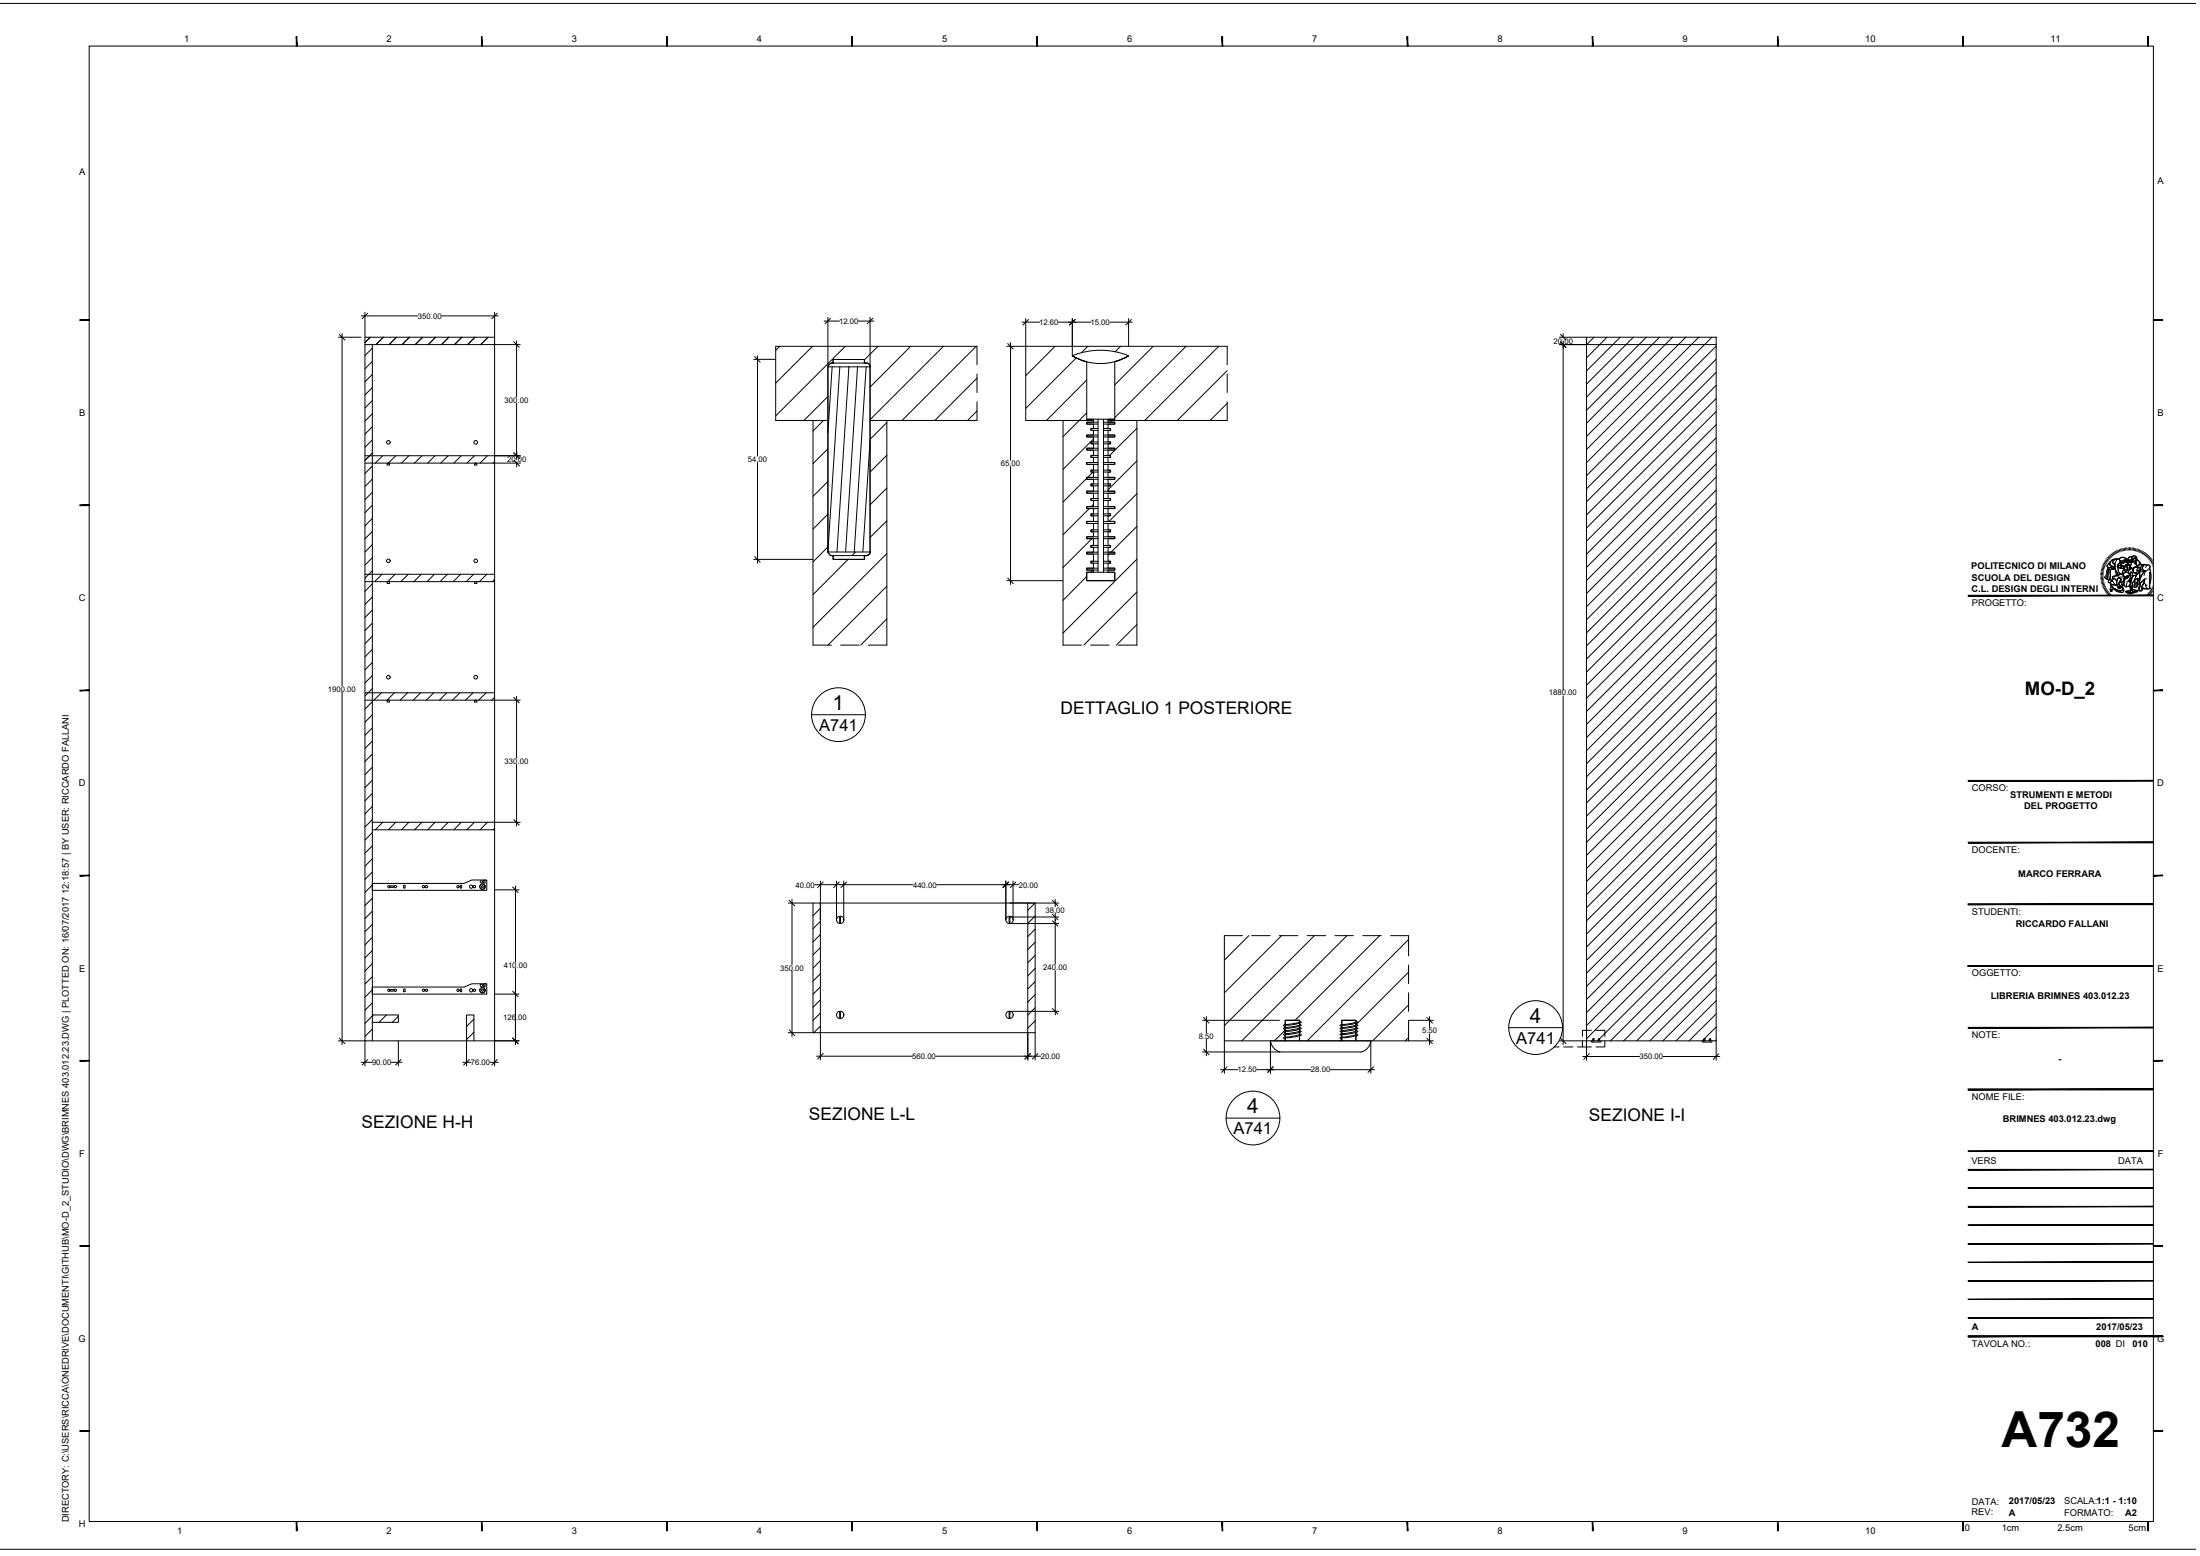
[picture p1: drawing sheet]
<svg xmlns="http://www.w3.org/2000/svg" width="594mm" height="420mm" viewBox="0 0 594 420" stroke-linecap="round" stroke-linejoin="round" font-family="sans-serif">
<!-- layer: trame -->
<g fill="none" stroke="#000" stroke-width=".27">
<path d="M100 91.1l-1.4 1.4M100.5 94l-1.9 2M100.5 97.6l-1.9 2M103.5 91.1l-2 1.9M107.1 91.1l-2 1.9M110.6 91.1l-2 1.9M114.1 91.1l-2 1.9M117.6 91.1l-1.9 1.9M121.2 91.1l-2 1.9M124.7 91.1l-2 1.9M128.3 91.1l-2 1.9M131.8 91.1l-2 1.9"/>
<path d="M133.6 92.8l-.3 .2M210.6 93.5l-1.1 1.1M219.4 93.5l-9.9 10M228.3 93.5l-18.8 18.8M237.1 93.5l-3.7 3.7M245.9 93.5l-11 11M254.8 93.5l-19.9 19.8M263.6 93.5l-20 20M284.9 93.5l-7.9 7.9M290.6 96.6l-13.6 13.7M293.8 93.5l-1.7 1.7M302.6 93.5l-1.5 1.5"/>
<path d="M311.4 93.5l-10.4 10.4M320.3 93.5l-19.3 19.3M329.1 93.5l-20 20M430.4 91.1l-2 2M434 91.1l-5.6 5.5M437.5 91.1l-9.1 9.1M441.1 91.1l-12.7 12.6M444.6 91.1l-16.2 16.1M448.1 91.1l-19.7 19.7M451.7 91.1l-23.3 23.2M455.2 91.1l-26.8 26.8M458.7 91.1l-30.3 30.3"/>
<path d="M462.3 91.1l-33.9 33.8M463.4 93.5l-35 34.9M463.4 97l-35 35M100.5 101.1l-1.9 2M100.5 104.6l-1.9 2M100.5 108.2l-1.9 2M100.5 111.7l-1.9 2M100.5 115.2l-1.9 2M100.5 118.8l-1.9 2M222.4 113.5l-2.9 2.9M223.6 107.1l-6.5 6.4M239.5 114.1l-4.6 4.5"/>
<path d="M263.8 102.1l-11.4 11.4M263.8 111l-2.5 2.5M293.5 102.6l-10.9 10.9M293.5 111.5l-6.4 6.4M295.3 118.5l-8.2 8.2M299.3 114.5l-.1 .1M300.6 113.2l-.8 .8M307 115.7l-7.4 7.3M331.4 100.1l-13.5 13.4M331.4 108.9l-4.6 4.6M463.4 100.5l-35 35M463.4 104.1l-35 35"/>
<path d="M463.4 107.6l-35 35M463.4 111.1l-35 35M463.4 114.7l-35 34.9M463.4 118.2l-35 35M100.5 122.3l-1.9 2 1.2-1.2M100.5 125.9l-1.9 1.9M100.5 129.4l-1.9 2M100.5 132.9l-1.9 2M100.5 136.4l-1.9 2M100.5 140l-1.9 2M103.3 123.1l-2 2M106.9 123.1l-2 2"/>
<path d="M110.4 123.1l-2 2M114 123.1l-2.1 2M117.5 123.1l-2 2M121 123.1l-2 2M124.5 123.1l-1.9 2M128.1 123.1l-2 2M131.6 123.1l-2 2M133.6 124.7l-.5 .4M223.6 121.2l-4.1 4M223.6 130l-4.1 4M223.6 138.9l-4.1 4M239.5 131.8l-4.6 4.5"/>
<path d="M239.5 122.9l-4.6 4.6M293.5 129.2l-6.4 6.4M294.1 137.3l-7 7.1M295.1 127.5l-1.4 1.4M295.3 136.2l-.7 .6M307 124.5l-7.8 7.7M307 133.3l-7.5 7.5M463.4 121.8l-35 35M463.4 125.3l-35 35M463.4 128.8l-35 35M463.4 132.3l-35 35M463.4 135.9l-35 35"/>
<path d="M463.4 139.4l-35 35M100.5 143.5l-1.9 2M100.5 147.1l-1.9 2M100.5 150.6l-1.9 2M100.5 154.1l-1.9 2M100.5 157.6l-1.9 2.1M103.2 155.1l-2 2M106.7 155.1l-2 2M110.2 155.1l-2 2M113.7 155.1l-1.9 2M117.3 155.1l-2 2M120.8 155.1l-2 2"/>
<path d="M124.4 155.1l-2 2M127.9 155.1l-2 2M131.4 155.1l-1.9 2M133.6 156.5l-.6 .6M223.6 147.7l-4.1 4M229 151l-9.5 9.6M231 149.1l-1 .9M239.5 140.6l-4.6 4.5M239.5 149.5l-20 19.9M239.5 158.3l-15.9 15.9M293.5 155.7l-6.4 6.4M294.9 145.5l-7.8 7.7"/>
<path d="M295.2 153.9l-.6 .6M299.5 149.6l-.3 .3M307 142.2l-7 6.9M307 151l-19.9 19.9M307 159.9l-14.3 14.3M463.4 143l-35 35M463.4 146.5l-35 35M463.4 150l-35 35M463.4 153.5l-35 35.1M463.4 157.1l-35 35M100.5 161.2l-1.9 2M100.5 164.7l-1.9 2.1"/>
<path d="M100.5 168.3l-1.9 2M100.5 171.8l-1.9 2M100.5 175.3l-1.9 2M100.5 178.9l-1.9 2M239.5 167.1l-7.1 7.1M307 168.7l-5.5 5.5M463.4 160.6l-35 35M463.4 164.2l-35 35M463.4 167.7l-35 35M463.4 171.2l-35 35M463.4 174.8l-35 35M463.4 178.3l-35 35"/>
<path d="M100.5 182.4l-1.9 2M100.5 185.9l-1.9 2.1M100.5 189.5l-1.9 2M100.5 193l-1.9 2M100.5 196.6l-1.9 1.9M103 187.1l-2 2M106.5 187.1l-2 2M110.1 187.1l-2.1 2M113.6 187.1l-2 2M117.1 187.1l-2 2M120.6 187.1l-1.9 2M124.2 187.1l-2 2"/>
<path d="M127.7 187.1l-2 2M131.3 187.1l-2.1 2M133.6 188.3l-.8 .8M463.4 181.9l-35 34.9M463.4 185.4l-35 35M463.4 188.9l-35 35M463.4 192.4l-35 35.1M463.4 196l-35 35M463.4 199.5l-35 35M100.5 200.1l-1.9 2M100.5 203.6l-1.9 2M100.5 207.2l-1.9 2"/>
<path d="M100.5 210.7l-1.9 2M100.5 214.2l-1.9 2M100.5 217.8l-1.9 2M463.4 203.1l-35 34.9M463.4 206.6l-35 35M463.4 210.1l-35 35M463.4 213.7l-35 35M463.4 217.2l-35 35M100.5 221.3l-1.9 2M100.5 224.8l-1.9 2M100.5 228.4l-1.9 2M100.5 231.9l-1.9 2"/>
<path d="M100.5 235.5l-1.9 1.9M100.5 239l-1.9 2M103.3 222l-2 2.1M106.8 222l-1.9 2.1M110.4 222l-2 2.1M113.9 222l-2 2.1M117.5 222l-2 2.1M121 222l-2 2.1M124.5 222l-1.9 2.1M128.1 222l-2 2.1M131.6 222l-2 2.1M133.6 223.6l-.5 .5"/>
<path d="M463.4 220.7l-35 35M463.4 224.3l-35 35M463.4 227.8l-35 35M463.4 231.4l-35 35M463.4 234.9l-35 35M463.4 238.4l-35 35M100.5 242.5l-1.9 2M100.5 246l-1.9 2M100.5 249.6l-1.9 2M100.5 253.1l-1.9 2M100.5 256.7l-1.9 2M221.5 245.3l-2 2"/>
<path d="M221.5 248.8l-2 2M221.5 252.3l-2 2M221.5 255.9l-2 2M221.5 259.4l-2 2M279.5 243.8l-2 2M279.5 247.4l-2 1.9M279.5 250.9l-2 2M279.5 254.4l-2 2M279.5 258l-2 2M337.2 252.6l-6.6 6.6M346.1 252.6l-15.5 15.5M354.9 252.6l-24.3 24.3"/>
<path d="M363.7 252.6l-28.4 28.5M372.6 252.6l-22.9 22.9M380.4 253.7l-27.4 27.4M463.4 245.5l-35 35M463.4 249l-31.5 31.5M463.4 241.9l-35 35M463.4 252.6l-28.5 28.5M463.4 256.1l-25 25M463.4 259.6l-21.4 21.5M100.5 277.9l-1.9 2M100.5 260.2l-1.9 2M100.5 263.7l-1.9 2"/>
<path d="M100.5 267.3l-1.9 2M100.5 270.8l-1.9 2M100.8 274.1l-2.2 2.3M104.4 274.1l-2 2M107.6 274.4l-1.7 1.7M128 275.2l-2 2M128 278.7l-2 2M221.5 262.9l-2 2M221.5 266.5l-2 2M221.5 270l-2 2M221.5 273.6l-2 1.9M221.5 277.1l-1.7 1.7"/>
<path d="M279.5 261.5l-2 2M279.5 265l-2 2M279.5 268.6l-2 2M279.5 272.1l-2 2M279.5 275.6l-2 2.1M346.6 278.6l-2.5 2.5M347 278.2l-.1 .1M380.4 262.5l-14.1 14.1M380.4 271.4l-9.7 9.7M463.4 263.1l-17.9 18M463.4 266.7l-14.4 14.4M463.4 270.2l-10.8 10.9"/>
<path d="M463.4 273.8l-7.3 7.3M463.4 277.3l-3.2 3.2M362.3 280.6l-.5 .5M380.4 280.2l-.9 .9M431.6 280.8l-.2 .3M460 280.7l-.3 .4M463.4 280.8l-.2 .3"/>
</g>
<!-- layer: linee sezioni -->
<g fill="none" stroke="#000" stroke-width=".27">
<path d="M98.6 91.1h35v190h-35zM98.6 93h35M100.5 93v188.1M224.5 98h.5v-.9h8.4v.9h.5M224.5 98.1l-.6 .3-.3 .6v50.1M233.8 98a1.08 1.08 0 0 1 1.2 1M234.9 99.1v50M263.8 93.5h-54.3v20h10M289.6 96.1a20.2 20.2 0 0 1 15.2 0l-1.6 .8-2.2 .8v15.5h-1.8v.8h1.8v.5h-1.8v1.2h.7v.5h-.7v1.3h1.8v.5h-1.8v1.3h.7v.5h-.7v1.2h1.8v.5h-1.8v1.5h.7v.5h-.7v1.4h1.8v.5h-1.8v1.6h.7v.5h-.7v1.4h1.8v.5h-1.8v1.3h.7v.5h-.7v1.4h1.8v.6h-1.8v1.4h.7v.5h-.7v1.7h1.8v.5h-1.8v1.5h.7v.5h-.7v1.5h1.8v.6h-1.8v1.7h.7v.5h-.7v1.3h1.8v.6h-1.8v1.8h.7v.5h-.7v1.3h1.8v.5h-1.8v2h.7v.5h-.7v1.3h1.8v.5h-1.8v.6h1.8v2.3h-7.5v-2.3h1.8v-.6h-1.8v-.5h1.8v-1.3h-.7v-.5h.7v-2h-1.8v-.5h1.8v-1.3h-.7v-.5h.7v-1.8h-1.8v-.6h1.8v-1.3h-.7v-.5h.7v-1.7h-1.8v-.6h1.8v-1.5h-.7v-.5h.7v-1.5h-1.8v-.5h1.8v-1.7h-.7v-.5h.7v-1.4h-1.8v-.6h1.8v-1.4h-.7v-.5h.7v-1.3h-1.8v-.5h1.8v-1.4h-.7v-.5h.7v-1.6h-1.8v-.5h1.8v-1.4h-.7v-.5h.7v-1.5h-1.8v-.5h1.8v-1.2h-.7v-.5h.7v-1.3h-1.8v-.5h1.8v-1.3h-.7v-.5h.7v-1.2h-1.8v-.5h1.8v-.8h-1.8v-15.5l-2.3-.8zM331.4 93.5h-54.4v20h10.1M428.4 91.1h35v190h-35zM428.4 93h35"/>
<path d="M223.6 113.5h-4.1v60.7M234.9 113.5h28.9M239.5 113.5v60.7M295.3 113.5h-8.2v60.7M299.2 113.5h32.2M307 113.5v60.7M98.6 123.1h35M98.6 125.1h35M98.6 155.1h35M98.6 157.1h35M223.6 149l.1 .4a1.2 1.2 0 0 0 1.3 .6v1h8.4v-1v1M233.4 150h.4"/>
<path d="M235 149a1.08 1.08 0 0 1-1.2 1M98.6 187.1h35M98.6 189.1h35M100.5 222h33.1M100.5 224.1h33.1M221.5 243.8h-2v35h2v-35h56v35h-56M277.5 243.8h2v35h-2M330.6 252.6v28.5h49.8M100.5 274.1h7.1v2h-7.1M347 278.8v.3M347.1 279.1l-.5 .2 .5 .3-.1 .5M350.9 277.1l.5-.2-.5-.3v-.3l.5-.2-.5-.3v-.3h-3.9l.1 1.1-.5 .3 .5 .3-.1 .3-.4 .2 .5 .3-.1 .3-.4 .2 .5 .3"/>
<path d="M350.9 277.1v.3l.5 .3-.5 .2v.4M350.9 278.2l.5 .3-.5 .3v.4M350.9 279.2l.5 .3-.5 .2v1.4h11.4v-.5M361.9 276.9l.4-.3v-1.1h3.8v.3l.6 .3-.5 .2-.1 .3 .6 .3-.5 .2M361.9 276.9l.5 .3M361.9 277.7l.5 .3M361.9 278.5l.5 .3M361.9 279.4l.5 .2M362.3 277.2v.3l-.4 .2M362.3 278v.3l-.4 .2M362.3 278.8v.3M362.3 279.7v.4"/>
<path d="M362.3 279.1l-.4 .2M366.1 277.1l.1 .3 .5 .3-.5 .2-.1 .4M366.2 278.2l.5 .3-.5 .3-.1 .4M366.2 279.2l.5 .3-.5 .2-.1 1.4h4.1M126 281.1v-7h2v7M347.1 280l-.5 .3 .5 .3-.1 .5h-3.9M361.9 280.3l.5 .3M362.3 280l-.4 .3"/>
</g>
<!-- layer: dettagli -->
<g fill="none" stroke="#000" stroke-width=".27">
<path d="M223.6 99.1h11.3v50h-11.3zM224.5 98h8.9v-.9h-8.4v.9M224.5 98.1l-.6 .3-.3 .6M224.7 99.1l-1.1 17.9M226.8 99.1l-3.2 50M229.2 99.1l-3.2 50M231.6 99.1l-3.3 50M233.4 98h.4M233.8 98a1.08 1.08 0 0 1 1.2 1M233.9 99.1l-3.2 50M289.6 96.1a14.8 14.8 0 0 0 15.2 0M234.9 119l-1.9 30.1"/>
<path d="M293.5 113.2h7.5M296.5 114h-3v.5h3M296.5 117.5h-3v.5h3M296.5 115.7h-1.9v.5h1.9M296.5 119.3h-1.9v.5h1.9M296.5 113.2v41.3M298 114h3v.5h-3M298 117.5h3v.5h-3M298 115.7h1.9v.5h-1.9M298 119.3h1.9v.5h-1.9M298 113.2v41.3M104.6 125.3l.3-.3 .3 .3"/>
<path d="M104.6 125.3v.3h.6v-.3M128.1 125.3l.4-.3 .3 .3M128.1 125.3v.3h.6v-.3M296.5 121h-3v.5h3M296.5 124.9h-3v.5h3M296.5 128.9h-3v.5h3M296.5 132.6h-3v.6h3M296.5 136.8h-3v.5h3M296.5 123h-1.9v.5h1.9M296.5 127h-1.9v.5h1.9M296.5 130.7h-1.9v.5h1.9M296.5 134.6h-1.9v.5h1.9"/>
<path d="M296.5 138.8h-1.9v.5h1.9M298 121h3v.5h-3M298 124.9h3v.5h-3M298 128.9h3v.5h-3M298 132.6h3v.6h-3M298 136.8h3v.5h-3M298 123h1.9v.5h-1.9M298 127h1.9v.5h-1.9M298 130.7h1.9v.5h-1.9M298 134.6h1.9v.5h-1.9M298 138.8h1.9v.5h-1.9M104.6 157.2l.4-.1 .2 .5h-.6z"/>
<path d="M128.8 157.3l-.2-.2h-.3l-.2 .5h.6v-.2M223.6 149l.3 .6 .6 .4h8.9v1h-8.4v-1M233.4 150h.4M235 149a1.08 1.08 0 0 1-1.2 1M293.5 154.5h7.5v2.3h-7.5zM296.5 140.8h-3v.6h3M296.5 144.9h-3v.6h3M296.5 143.1h-1.9v.5h1.9M296.5 149.1h-3v.5h3M296.5 147.3h-1.9v.5h1.9M296.5 153.4h-3v.5h3M296.5 151.6h-1.9v.5h1.9"/>
<path d="M298 140.8h3v.6h-3M298 144.9h3v.6h-3M298 143.1h1.9v.5h-1.9M298 149.1h3v.5h-3M298 147.3h1.9v.5h-1.9M298 153.4h3v.5h-3M298 151.6h1.9v.5h-1.9M104.6 189.2l.4-.1 .2 .5h-.6zM128.8 189.3l-.2-.2h-.3l-.2 .5h.6v-.2M105.5 239.2h.6M105.5 239.2v.4h.6M106.2 239.2v.4"/>
<path d="M109 239.1v.6M109 239.1h.4M109 239.7h.4M109.4 239.1v.6M124.3 239.1h.4l-.1 .7-.3-.1zM130.6 237.8h.4M130.6 238.4h.4M130.6 237.8v.6M131 237.8v.6M131.2 240.4l.2-.1v-2.5l-.2-.2h-3.8l-2.1 .9h-24.8v1.9h30.8M226.7 247.7h.2zM226.8 247.8l.2 .1-.1 1.2-.2-.1z"/>
<path d="M272.5 247.8l.2 .1-.1 1.2zM272.6 247.6l.1 .1h-.2zM106.1 267.2h-.6v.2v.2h.6M106.2 267.2v.4M109 267.2v.6M109 267.1h.4M109 267.7h.4M109.4 267.2v.6M124.3 267.1h.4l-.1 .7h-.3zM130.6 265.8h.4v.6h-.4M130.6 265.8v.6M131.2 265.6l.2 .2v2.5l-.2 .1"/>
<path d="M131.2 265.6h-3.8l-2.1 .9h-24.8v1.9h30.8M226.7 273.4h.2zM226.7 273.6l.2 1.1v-1.1M226.8 273.5h.2M272.5 273.6l.1 1.1 .1-1.1M272.5 273.5h.2M272.6 273.3l.1 .1h-.2zM347 275.5h3.9v5.6h-3.9zM350.9 276l-1.9 .5-1.9 .1M350.9 276.8l-1.9 .5-1.9 .1M350.9 277.6l-1.9 .5-1.9 .2M350.9 278.5l-1.9 .4-1.9 .2"/>
<path d="M350.9 279.4l-1.9 .5-1.9 .1M350.9 276.3l-1.9 .4-1.9 .2M350.9 277.1l-1.9 .4-1.9 .2M350.9 277.9l-1.9 .5-1.9 .1M350.9 278.8l-1.9 .4-1.9 .2M350.9 279.6l-1.9 .5-1.9 .1M362.3 275.5h3.8v5.6h-3.8zM366.2 276l-1.9 .5-2 .1M366.2 276.8l-1.9 .5-2 .1M366.2 277.6l-1.9 .5-2 .2M366.2 278.5l-1.9 .4-2 .2M366.2 279.4l-1.9 .5-2 .1"/>
<path d="M366.2 276.3l-1.9 .4-1.9 .2M366.2 277.1l-1.9 .4-1.9 .2M366.2 277.9l-1.9 .5-1.9 .1M366.2 278.8l-1.9 .4-1.9 .2M366.2 279.6l-1.9 .5-1.9 .1M343.1 281.1l.6 1.6 .9 .9 1 .5M370.2 281.1l-.3 1.1-.7 1-1.6 .9h-22M429.7 281.1l.2 .3M430.1 280.5h.3v.6h-.3zM431.6 280.5h.4v.6h-.4zM432.4 281.1l-.3 .3h-2.2M459.7 281.1l.2 .3"/>
<path d="M460 280.5h.4v.6h-.4zM461.6 280.5h.3v.6h-.3zM462.4 281.1l-.3 .3h-2.2"/>
<circle cx="104.9" cy="119.4" r=".49"/>
<circle cx="128.5" cy="119.4" r=".49"/>
<circle cx="104.9" cy="151.4" r=".49"/>
<circle cx="128.5" cy="151.4" r=".49"/>
<circle cx="104.9" cy="182.9" r=".49"/>
<circle cx="128.5" cy="182.9" r=".49"/>
<circle cx="105" cy="239.4" r=".32"/>
<circle cx="106.7" cy="239.4" r=".32"/>
<circle cx="114.4" cy="239.4" r=".32"/>
<circle cx="115.2" cy="239.4" r=".32"/>
<circle cx="123.7" cy="239.4" r=".32"/>
<circle cx="127.2" cy="239.4" r=".44"/>
<circle cx="128.1" cy="239.4" r=".32"/>
<circle cx="130" cy="238.1" r=".32"/>
<circle cx="130.3" cy="239.4" r=".74"/>
<circle cx="130.3" cy="239.4" r=".7"/>
<circle cx="130.3" cy="239.4" r=".28"/>
<circle cx="226.9" cy="248.4" r=".99"/>
<circle cx="272.6" cy="248.4" r=".99"/>
<circle cx="105" cy="267.4" r=".32"/>
<circle cx="106.7" cy="267.4" r=".32"/>
<circle cx="114.4" cy="267.4" r=".32"/>
<circle cx="115.2" cy="267.4" r=".32"/>
<circle cx="123.7" cy="267.4" r=".32"/>
<circle cx="127.2" cy="267.4" r=".44"/>
<circle cx="128.1" cy="267.4" r=".32"/>
<circle cx="130" cy="266.1" r=".32"/>
<circle cx="130.3" cy="267.4" r=".74"/>
<circle cx="130.3" cy="267.4" r=".7"/>
<circle cx="130.3" cy="267.4" r=".28"/>
<circle cx="226.9" cy="274" r=".99"/>
<circle cx="272.6" cy="274" r=".99"/>
</g>
<!-- layer: A-ANNO-SYMB -->
<g fill="none" stroke="#000" stroke-width=".27">
<path d="M219.2 193h14.4M407.4 277.5h14.5M429.7 278.2h-2.4v1.7M431 278.2h2.4v1.7M419.7 282.7h1.3M422.2 282.7h2.5M426 282.7h1.3M427.3 281.1v1.6h2.4M433.4 281.1v1.6h-2.4M331 301.9h14.6"/>
<circle cx="226.4" cy="193" r="7.3"/>
<circle cx="414.7" cy="277.5" r="7.3"/>
<circle cx="338.3" cy="301.9" r="7.3"/>
</g>
<!-- layer: quote -->
<g fill="none" stroke="#000" stroke-width=".27">
<path d="M91.4 91.1h6.1M92.4 90v95.2M97.5 85.3h15.4M98.6 84.3v6.7M119.3 85.3h15.2M133.6 84.3v6.7M133.6 93h6.9M139.5 92v15.2M203.5 97h5.9M204.6 96.1v27.1M222.5 86.7h4.2M223.6 85.7v13.3"/>
<path d="M231.8 86.7h4.2M234.9 85.7v13.3M263.8 93.5v5M271.9 93.5h5M272.9 92.5v31.8M276 87h4.7M277 86v7.5M285.8 87h8.8M289.6 86v9.9M299.7 87h6.1M304.8 86v7.5M331.4 93.5v5"/>
<path d="M421.1 91.1h7.2M421.1 93h7.2M422.1 90.1v1.1M422.1 92.1v94.1M139.5 108.9v15.1M263.8 101v5M263.8 108.5v5M331.4 101v5M331.4 108.5v5M133.6 123.1h6.9M133.6 125.1h6.9M139.5 122v1.2"/>
<path d="M139.5 124.9v1.2M204.6 124.9v27.2M272.9 126v31.8M203.5 151h16M271.9 156.8h15.1M219.5 174.2h5M227 174.2h5M234.5 174.2h5M287.1 174.2h4.9M294.5 174.2h5M302 174.2h5M92.4 186.9v95.2"/>
<path d="M133.6 189.1h6.9M139.5 188v16.7M422.1 187.9v94.2M139.5 206.4v16.7M133.6 222h6.9M139.2 239.3v20.5M220 238.9h6.9M221.5 237.9v10.4M225.9 237.9v10.4M226.8 238.9h19.7M227.8 237.9v10.4M252.9 238.9h19.7"/>
<path d="M270.6 238.9h4.5M271.6 237.9v10.4M273.6 237.9v10.4M133.6 240.3h6.6M212.9 243.8h6.6M213.9 242.9v17.6M272.7 243.8h13.2M272.7 249.4h13.2M272.7 247.6h13.2M284.9 242.9v2M284.9 246.6v13.8M330.6 252.6h4.9"/>
<path d="M338 252.6h5M345.5 252.6h5M353 252.6h5M360.5 252.6h5M368 252.6h5M375.5 252.6h4.9v5.5M133.6 268.4h6.6M139.2 261.5v20.6M212.9 278.8h6.6M213.9 262.2v17.7M221.5 278.9v7.3M272.7 273.1h13.2"/>
<path d="M277.5 278.9v7.3M279.5 278.9v7.3M284.9 262.1v12M324.7 275.5h20.8M325.8 274.5v4.4M380.4 260.6v5M380.4 268.1v5M380.4 275.6v5.5M380.4 275.5h6.7M386 274.5v2.9M386 279.1v3M91.4 281.1h7.1"/>
<path d="M97.5 286.9h2.9M98.6 281.1v6.7M105.7 286.9h2.8M107.6 281.1v6.7M125 286.9h2.2M126 281.1v6.7M132.4 286.9h2.1M133.6 281.1v6.7M133.6 281.1h6.6M220.5 285.2h25.8M252.7 285.2h25.8M276.5 285.2h4.5"/>
<path d="M324.7 284.1h20.8M325.8 280.6v4.5M329.6 288.8h4.7M330.6 281.1v8.7M339.4 288.8h14.6M343.1 281.1v8.7M359.2 288.8h12M370.2 281.1v8.7M380.4 281.1h6.7M421.1 281.1h7.2M427.4 285.3h15.3M428.4 281.1v5.2"/>
<path d="M449.1 285.3h15.3M463.4 281.1v5.2"/>
</g>
<!-- layer: 0 -->
<g fill="none" stroke="#000" stroke-width=".27">
<path d="M0 .9h592.9M91.6 90.3l1.5 1.5M99.3 84.6l-1.5 1.5M134.3 84.6l-1.5 1.5M138.7 92.3l1.5 1.5M203.8 96.3l1.5 1.5M224.3 85.9l-1.5 1.5M235.7 85.9l-1.5 1.5M272.1 92.8l1.5 1.5M277.7 86.3l-1.5 1.5M289.6 96.1l2.1 1 1.8 .6M290.3 86.3l-1.5 1.5"/>
<path d="M304.8 96.1l-2.1 1-1.7 .6M305.5 86.3l-1.5 1.5M421.4 92.3l1.5 1.5M421.4 90.3l1.5 1.5M138.7 122.3l1.5 1.5M138.8 122.3l1.5 1.5M138.8 124.3l1.5 1.5M203.8 150.3l1.5 1.5M272.1 156.1l1.5 1.5M138.7 188.3l1.5 1.5M138.4 239.5l1.5 1.5M138.7 221.3l1.5 1.5"/>
<path d="M222.3 238.2l-1.5 1.4M226.6 238.2l-1.5 1.4M228.6 238.2l-1.5 1.4M272.4 238.2l-1.6 1.4M274.3 238.2l-1.5 1.4M213.1 243.1l1.5 1.5M284.2 248.6l1.5 1.5M284.2 246.8l1.5 1.6M284.2 243.1l1.5 1.5M138.4 267.7l1.5 1.5M213.1 278.1l1.5 1.5M284.2 272.3l1.5 1.5"/>
<path d="M325 274.7l1.5 1.6M385.3 274.7l1.5 1.6M91.6 280.3l1.5 1.5M99.3 286.1l-1.5 1.5M108.3 286.1l-1.5 1.5M126.7 286.1l-1.5 1.5M134.3 286.1l-1.5 1.5M138.4 280.3l1.5 1.5M222.3 284.5l-1.5 1.5M278.3 284.5l-1.5 1.5M280.3 284.5l-1.5 1.5M325 283.3l1.5 1.5"/>
<path d="M331.3 288.1l-1.4 1.5M343.8 288.1l-1.5 1.5M370.9 288.1l-1.5 1.5M385.3 280.3l1.5 1.5M421.4 280.3l1.5 1.5M429.2 284.5l-1.5 1.5M464.1 284.5l-1.4 1.5M0 418.3h592.9"/>
</g>
<!-- layer: G-ANNO-LOGO -->
<g fill="none" stroke="#000" stroke-width=".27">
<path d="M567.3 154.8l.6 .1M567.3 155.2h.6M567.3 155.5h.6M567.3 154.4l.7 .2M567.4 154.1l.7 .1M567.5 153.8l.6 .1M567.6 153.4l.6 .2M567.6 153.1l.7 .2M567.8 152.7l.6 .3M567.9 152.4l.6 .3M567.9 155.8l-.6 .1M567.9 156.2h-.6"/>
<path d="M568 156.5l-.7 .1M568 156.8l-.6 .1M568.1 152.1l.6 .3M568.1 157.1l-.7 .2M568.2 157.4l-.7 .2M568.2 151.8l.6 .3M568.3 157.7l-.7 .3M568.4 158.1l-.6 .2M568.5 151.5l.5 .3M568.5 158.4l-.6 .2M568.6 151.2l.6 .4M568.7 158.7l-.6 .3"/>
<path d="M568.8 150.9l.6 .4M568.8 159l-.6 .3M569 159.2l-.6 .4M569.1 150.6l.5 .4M569.1 153.2h.8a.68 .68 0 0 0 1.1-.1l.2 .6h-.3a1.42 1.42 0 0 1-1.8-.5zM569.2 153.1v.5M569.2 159.5l-.6 .4M569.3 150.3l.5 .5M569.3 153.6l-.3 .6-.1 1.5a.33 .33 0 0 0-.3 .3 .33 .33 0 0 0 .3 .3l.1 .1M569.3 159.8l-.5 .4M569.4 152.1l.4-.2 .1 .8 1.1 .4a.66 .66 0 0 1-1.1 .1h-.6a.47 .47 0 0 1-.3-.4 .47 .47 0 0 1 .3-.4zM569.5 153.8h.5l-.2 .4v2.3l-.8-.2 .2-.6 .1-1.4z"/>
<path d="M569.6 153.7a1.93 1.93 0 0 0-.3 1.9l-.3 .7 .7 .2M569.6 150.1l.4 .4M569.8 151.9l-.5 .4a.52 .52 0 0 0-.3 .5 .52 .52 0 0 0 .5 .5l.4-.1a.66 .66 0 0 0 1.1-.1M569.8 157.3a.8 .8 0 0 0 .9 .6l.9-.1M569.8 149.8l.5 .5M569.9 151.6l.6-.5 1.3-.1a.86 .86 0 0 0-1 .2 .86 .86 0 0 0-.1 .9l.4 .2-.1 .8-.9-.3-.4-.3zM569.9 153.8h.8a.9 .9 0 0 1 .9 .7l.1 .9-.7 .2a.49 .49 0 0 0-.5 .2 .49 .49 0 0 0 .1 .6l-.3 .4-.5-.4zM569.9 157.6l.8 .3 .9-.1 .1 .4 .4 .3-.1 .3 .2-.2 .2 .4-.1-.6 .3 .4-.1-.4 .4 .1-.4-.4a.4 .4 0 0 1-.4-.3 .4 .4 0 0 1 .1-.4l.2-.3 .4 .1 .5 1.6a.91 .91 0 0 1-.6 .7 .91 .91 0 0 1-1-.2l-1.6-1.1zM569.9 157.6l.2 .9a.8 .8 0 0 0 0 1.2l.3-.1-.2-.3a.84 .84 0 0 1 1.3 .3l1 .3a.63 .63 0 0 0 .9-.1 .63 .63 0 0 0-.1-.9M570 153.8l-.2 .4v2.3M570.1 158.3l.9 .7 1.1 .4a.83 .83 0 0 0 1.2-.5l.1 .2a.65 .65 0 0 1-.2 .8 .65 .65 0 0 1-.8 0l-1.2-.5a.53 .53 0 0 0-.5-.4 .53 .53 0 0 0-.5 .4l.2 .1-.1 .2h-.3l-.2-.4zM570.1 158.3l.9 .7 1.7 .7"/>
<path d="M570.1 149.6l.4 .5M570.3 156.8l-.2-.2a.47 .47 0 0 0-.7 .1 .47 .47 0 0 0 .2 .7l.2-.2a.48 .48 0 0 1 .9 .1l.3 .3M570.4 149.4l.4 .5M570.5 155.7l1.2-.4 .1 .2 .3-.1a.3 .3 0 0 1 .1-.3 .3 .3 0 0 1 .4-.1l.7 .2 .4 .6a1.01 1.01 0 0 1-.2 1.1 1.01 1.01 0 0 1-1.1 .2l.1-.3a.4 .4 0 0 0 .3-.5 .4 .4 0 0 0-.5-.2l-.5 .2-.1 .5-.8-.6a.28 .28 0 0 1-.4 0 .28 .28 0 0 1 0-.4zM570.5 156.4l.4-.2 .6 .5a.35 .35 0 0 1 .2 .2 .35 .35 0 0 1-.1 .4v.3a.62 .62 0 0 1-1 .3 .7 .7 0 0 1-.8-.7l.6-.2-.1-.2zM570.7 151.4l.5-.3a.77 .77 0 0 1 1.1 0 .77 .77 0 0 1-.1 1.1l-.2 .2a1.08 1.08 0 0 0 0 1.3 1.07 1.07 0 0 0 .7 1.3h-.1a.3 .3 0 0 0-.4 .1 .3 .3 0 0 0-.1 .3l-.3 .1-.1-.2 .1-.4-.7-1.6v-1l-.6-.4zM570.7 149.2l.3 .5M570.9 156l.7 .8M570.9 156.2a.6 .6 0 0 0-.5 .8M570.9 149l.4 .6M571.2 153.7h-1.6a.57 .57 0 0 0-.7 .2 .57 .57 0 0 0 0 .6l-.1 .7-.5 .6 .3 .4M571.3 154.1l.2 1.3"/>
<path d="M571.3 148.8l.3 .6M571.5 151.3l-.4 .9v1.4l.5 .9 .2 1 .3-.1 .1-.3 .4-.2a1.16 1.16 0 0 1-.7-1.5 1.38 1.38 0 0 1 .6-1.6 .74 .74 0 0 0-1-.8l-1.1 .2-.6 .6-.1 .7 .2 .2 1.2 .4M571.6 148.6l.3 .7M571.7 155.4l-.7 .2a.4 .4 0 0 0-.5 .2 .4 .4 0 0 0 .2 .5M571.8 151a.86 .86 0 0 0-1 .2 .86 .86 0 0 0-.1 .9l.4 .2M571.8 156.3a.45 .45 0 0 1 .7-.2 .45 .45 0 0 1 .1 .7l-.4 .6a.38 .38 0 0 0 0 .5 .38 .38 0 0 0 .3 .2l.4 .4-.4-.1 .1 .4-.3-.4 .2 .6-.3-.4-.2 .2 .1-.3-.2-.1a2.05 2.05 0 0 1-.1-2.1zM571.8 156.3a.45 .45 0 0 1 .7-.2 .45 .45 0 0 1 .1 .7l-.5 1.1 .8 .6-.4-.1 .1 .4-.3-.4 .1 .6-.2-.4-.2 .2-.1-.4a2.05 2.05 0 0 1-.1-2.1zM571.9 148.5l.3 .6M572.1 152.8l.7-.3 .3 .2a.38 .38 0 0 0-.4 .3 .38 .38 0 0 0 .2 .4l-.7-.1zM572.1 152.3l.9-.4-.1 .6-1.1 .5zM572.1 152.8v.1a.61 .61 0 0 0 .8 .5M572.2 151l.6-.5h.7l.6 .4a.25 .25 0 0 1 .1 .4 .25 .25 0 0 1-.4-.1l-.2-.1-.5 .5-.6-.2"/>
<path d="M572.3 148.4l.2 .6M572.3 150.7l1.1-.2 .6 .2 .3 .5-.3 .1-.4-.2-.4 .5h-.4l-.6-.6zM572.5 151.3l.7 .3 .5-.5 .3 .2-.2 .6-.4 .2-.4-.2-.6 .2zM572.6 148.3l.2 .6M572.7 154.9l.6 .3 .5 .8a.64 .64 0 0 1-.4 .9M572.8 152.9h.9l-.3 .1-.1 .4a.38 .38 0 0 1-.5 0 .38 .38 0 0 1 0-.5zM572.8 157.3l.5 1.7-.4 .5h-.6M572.8 152.5l.3 .3M572.9 152.3v.2l-1.1 .5M572.9 155.8l-.8 .2M572.9 148.1l.2 .7M573 151.9l-.4 .5"/>
<path d="M573.1 155.5l.7 .5M573.2 152.8a.37 .37 0 0 0-.5 .4 .37 .37 0 0 0 .5 .3l.5-.6-.7 .1M573.2 156a.7 .7 0 0 1 .1 .9 .7 .7 0 0 1-.9 .2M573.3 155.2v-.3l.5-.5 .6 .1 .6 .4a.28 .28 0 0 1 .1 .5 .28 .28 0 0 1-.4 0l-1 .4 .6 .4 .4-.3 .1-.4a.28 .28 0 0 0 .4-.2 .28 .28 0 0 0-.2-.4l-.2-.2-1-.2-.5 .7-.2-.1 .2-1.1 .3-.2 .2 .2h1l.6-.4v-.4l.6 .3-.1 .2 .2 .8-.2 .6a.6 .6 0 0 1-.3 .9l-.3 .2-.3 .6-.2-.1-.1 .1 .4 .3 .2-.1-.1 .4 .2-.3-.3 1.1h-.1a.91 .91 0 0 1-1.3 0l-.5-.4 .4-.6 .2-1.1M573.3 157.8l.8 .7M573.3 148l.1 .7M573.4 154.8l.5-.4 1 .3 .1 .3a.25 .25 0 0 1 .1 .4 .25 .25 0 0 1-.4 0l-.4 .2a.51 .51 0 0 1-.5 .3 .51 .51 0 0 1-.4-.5zM573.4 151.8l.1 .1M573.6 153.8l-.4 .4-.1 .9M573.6 151.5l.1 .1M573.6 157.1v1M573.6 148l.1 .7"/>
<path d="M573.7 151.6h-.1M573.7 155.8l1-.4h.2l-.2 .5-.4 .3zM573.7 156.6l-.3 1-.4 .4M574 148v.6M574 151.6l.7-.1a.23 .23 0 0 1 .3 .2 .23 .23 0 0 1-.2 .3zM574 151.3l-.2 .6-.4 .2-.4-.2-.6 .2M574 152.5l.7-.2 .3 .1 .4 1.1a.23 .23 0 0 1-.2 .2 .23 .23 0 0 1-.2-.2 .23 .23 0 0 1 .2-.3l-.4-.7a.4 .4 0 0 0-.6 .1 .4 .4 0 0 0 .2 .6l.1 .3a.47 .47 0 0 1-.5 .5 .47 .47 0 0 1-.5-.4zM574.1 159.7l2-.5 1.2 .3-2.1 .6zM574.1 159.7l1.1 .4v.3l-1.1-.4zM574.3 152.5l.3-.1 .3 .1 .3 .7a.59 .59 0 0 1-.8 .8zM574.3 147.9l.1 .7M574.4 151.5a.39 .39 0 0 1 .5-.3 .39 .39 0 0 1 .2 .6h-.1"/>
<path d="M574.4 151.3a.46 .46 0 0 1 .6-.1 .46 .46 0 0 1 .1 .6l-.3-.3v.1l-.4-.1zM574.4 156.8l-.3 1.7 1-.3M574.4 156h.1M574.5 155.6l.1 .1M574.5 155.9h.1M574.5 155.7h.1M574.6 152.7h.1M574.7 152.7l-.2 .1M574.7 147.9v.6M574.8 151.6l-.5-.1-.3 .2 .3 .1a.34 .34 0 0 0 .4 .2 .34 .34 0 0 0 .3-.3l-.2-.2v.2M574.8 156.7l.2 .1 .3-.6 .4-.1-.4 1.3v-.4h-.4zM574.8 154v.7"/>
<path d="M574.9 155.4l-.2 .5-.3 .2-.5-.2M574.9 152.5l.2 .3-.1 .1M575 152.7l-.2-.2a.4 .4 0 0 0-.6 .1 .4 .4 0 0 0 .2 .6 .53 .53 0 0 1-.1 .8 .53 .53 0 0 1-.8-.3l.7-1.3 .6-.1 .5 .5 .1 .5a.23 .23 0 0 1-.1 .4 .23 .23 0 0 1-.3-.3M575.1 147.9l-.1 .6M575.1 153l-.2 .1M575.1 152.8l.1 .3a.48 .48 0 0 1-.8 .2M575.1 153.7l-.1 .2-.6 .1M575.2 151.7l.2-.1 .1 .3-.2 1M575.3 156.2h.1M575.3 156.8l-.1 .6 .2-.3M575.4 153.2l-.2-.4 .3-.9-.3-.5a.56 .56 0 0 1-.5-.7l.5-.3a.29 .29 0 0 1 .5-.1 .29 .29 0 0 1-.1 .4v1.2l.2-.1 .1-.5 .2 .4 .5-.1-.1 .6 .2-.1 .1 .3a.39 .39 0 0 1 .2 .4 .39 .39 0 0 1-.5 .3l-.5 .4M575.4 151.3v.4"/>
<path d="M575.4 147.9v.7M575.4 156.6l-.1 .2v-.2M575.4 154.3l-.1 1.3M575.4 153.5l.5 .2M575.6 158.3l.1 .1 .2 .9-.3-.5-.4 .6zM575.6 155.4l-.4 .3v.6M575.7 156.1l-.4 .1-.3 .6-.2-.1-.1 .1 .4 .3 .2-.1M575.7 154.3l-.4 .9M575.8 150.4h-.8l-.4 .7M575.8 147.9l-.1 .7M575.9 150.2h.7l.4 .4-.2 1.4-.3 .3 .3-1.2a.32 .32 0 0 0-.1-.4 .32 .32 0 0 0-.4 .1h-.3l-.2 1-.2 .1-.1-.8zM575.9 151.3l.2 .4 .5-.1"/>
<path d="M575.9 150.2h.6a1.07 1.07 0 0 1 .4 1.4l-.4 .7 .3-1.2a.32 .32 0 0 0-.1-.4 .32 .32 0 0 0-.4 .1h-.3l-.2 1-.2 .1-.1-.9zM576 153.5l.2-.2a1.34 1.34 0 0 1 1.6-.1l.1 .1a1.29 1.29 0 0 1-.6 1.6h-.6l-.6-.5zM576 150.8h.3a.33 .33 0 0 1 .4-.1 .33 .33 0 0 1 .1 .4l-.2 .5a.45 .45 0 0 1-.7-.1 .45 .45 0 0 1 .1-.7zM576 155.4l.9-.1-.4 1.2-.7 1v.7l-.2 .1-.3 .6-.2-.9zM576 151.1h.2M576 155.4l-.9 2.7 .2 .8-.1 .9 .4-1 .3 .8-.2-1.4-.4 .7M576.1 151.6h.1M576.1 154.4l-.2 .5v.5l1.1-.1 .4-.6M576.1 148l-.1 .6M576.1 151.1v.1M576.2 151.4v.1M576.5 148l-.2 .7"/>
<path d="M576.5 156.4h.1a.42 .42 0 0 1 .6 0 .42 .42 0 0 1 0 .6l-.5 1a.34 .34 0 0 1 .2 .5 .34 .34 0 0 1-.5 0l-.2-.2zM576.5 151.3h.2M576.7 152.1l.4 .6M576.8 148.1l-.2 .7M576.8 154.6h.1M576.8 153l1.1-.6h.8l-.7 1zM576.9 155.3l-.4 1.2-.7 1-.1 .9M577 151.1l.6 .4 .6 .9a1.05 1.05 0 0 1-1.4 0zM577 154.5l-.3 .1M577 151.1l.6 .4 .3 .6M577 154.8l-.1 .1M577.1 148.2l-.1 .6"/>
<path d="M577.2 159.5v.3l-2 .6-1.1-.4v-.3l1.1 .4 2-.6-1.1-.2-2 .4M577.3 156.3l-.6 1.7a.35 .35 0 0 1 .2 .5 .35 .35 0 0 1-.5 0l-.2-.2 .3-.8v-1.1M577.5 154.5l.3-.1v1.1a.57 .57 0 0 1-.1 .7 .57 .57 0 0 1-.7 .1l-.5 .1 .3-1.1zM577.5 148.3l-.2 .7M577.6 154.2l-.1 .4M577.6 153.2h.3l.2 .4M577.6 152l.5 .4M577.7 156.3l-1.2 .1M577.7 157.6l-.1 .3 .3 .2M577.8 148.5l-.2 .6M577.8 154.4v1.7l-.6 1.4 .2 1.1 .2 .3M578 153.4l.4-.7 .4-.3 1.2 .2a.54 .54 0 0 1 .6 .3 .54 .54 0 0 1-.3 .7l-.4 .4a1.01 1.01 0 0 1-1.8-.3v-.1"/>
<path d="M578.1 153.6l-.5 .7a.58 .58 0 0 1-.4 .6 .58 .58 0 0 1-.7-.2v-.1a.78 .78 0 0 1-.5-.8 .78 .78 0 0 1 .7-.6h.1a.29 .29 0 0 1 .4 0 .29 .29 0 0 1 0 .4l-.2 .4a.22 .22 0 0 0 .2 .3 .22 .22 0 0 0 .3-.2l.2-.4-.1-.5-.6-.2-.7 .2-.4 .5 .1 .3M578.1 155.2v.5M578.1 157.3l1-.9-.1 .8-.7 1.3v.5a.41 .41 0 0 1 0 .5 .41 .41 0 0 1-.6 .1l-.1-.3zM578.1 148.6l-.3 .6M578.5 148.8l-.4 .6M578.6 154.3l-1 .1M578.6 158.6l.6 .4M578.8 152.7l.3-.3 .6 .2a.56 .56 0 0 1 .7 .1 .56 .56 0 0 1 0 .7l.4 1.8v1.4a2.36 2.36 0 0 0-.2 2.2l-1.8 .2a.36 .36 0 0 1-.5 0 .36 .36 0 0 1 0-.5l.7-1.3 .1-.8-1.5 1.4 .1-.6a4.7 4.7 0 0 1 1.4-2.9l.4-.1a.86 .86 0 0 1-.9-.5 .86 .86 0 0 1 .2-1zM578.8 152.4l-1 .1-1 .5M578.8 148.9l-.4 .6M579 157.4l.8 .8M579 154.3a7.4 7.4 0 0 0-1.4 3.5l1.5-1.4 .5-.1"/>
<path d="M579 152.5a.9 .9 0 0 0-.5 1.1 .9 .9 0 0 0 1 .6M579.1 149.1l-.4 .6M579.1 156.4l-.4 1.5a1.06 1.06 0 0 0-.2 1.4l-.4 .3a.38 .38 0 0 1-.5-.1 .38 .38 0 0 1 .1-.6l.3-1.5M579.2 154.3l-.2 1.1M579.4 157.8a1.06 1.06 0 0 0 .7 1.2M579.4 149.3l-.4 .6M579.6 152.9l-.3 .3M579.7 149.5l-.5 .6M579.9 149.8l-.4 .5M580.2 150l-.4 .5M580.3 159.9l.6 .4M580.4 154.5l.1 3.3"/>
<path d="M580.5 153.4v.1a10.3 10.3 0 0 1 0 4.9l.2 .6-2.4-.1M580.5 150.2l-.5 .5M580.6 159.6l.5 .4M580.7 150.5l-.5 .5M580.7 159.4l.6 .4M580.9 159.1l.6 .3M580.9 150.8l-.5 .4M581.1 158.8l.6 .3M581.2 151.1l-.6 .4M581.2 158.5l.6 .3M581.3 151.4l-.5 .4M581.4 158.2l.6 .3"/>
<path d="M581.5 157.9l.6 .3M581.5 151.7l-.6 .3M581.6 157.6l.6 .2M581.7 157.3l.6 .2M581.7 152l-.6 .3M581.7 157l.7 .1M581.8 156.7l.7 .1M581.8 156.3l.7 .1M581.9 155.7l.6 .1M581.9 152.3l-.7 .3M581.9 156l.6 .1M582 152.7l-.6 .2"/>
<path d="M582.1 153l-.6 .2M582.3 153.3l-.7 .2M582.3 153.7l-.6 .1M582.4 154l-.7 .1M582.5 154.3l-.7 .2M582.5 154.7l-.6 .1M582.5 155.4h-.6M582.5 155.1h-.6M569.6 160l-.6 .4M569.8 160.3l-.5 .4M570 160.5l-.5 .5M570.2 160.7l-.4 .5"/>
<path d="M570.5 160.9l-.4 .6M570.7 161.1l-.4 .6M571 161.3l-.4 .6M571.3 161.5l-.4 .6M571.5 161.7l-.3 .6M571.8 161.8l-.3 .6M572.1 161.9l-.2 .7M572.4 162.1l-.2 .6M572.7 162.2l-.2 .6M573.1 162.3l-.2 .6M573.4 162.3l-.2 .7M573.7 162.4l-.1 .7"/>
<path d="M574 162.5l-.1 .7M574.3 162.5v.7M574.7 162.5l-.1 .7M575 162.5v.7M575.2 160.1l2.1-.6-.1 .3-2 .6zM575.2 160.1v.3M575.3 162.5l.1 .7M575.6 162.5l.1 .7M575.9 162.4l.2 .7M576.3 162.4l.1 .7M576.6 162.3l.1 .7M576.9 162.2l.2 .7"/>
<path d="M577.2 162.1l.2 .7M577.5 162l.3 .6M577.8 161.9l.3 .6M578.1 161.8l.3 .5M578.4 161.6l.3 .6M578.7 161.4l.3 .6M579 161.2l.3 .6M579.2 161l.4 .6M579.5 160.8l.4 .5M579.7 160.6l.5 .5M579.9 160.4l.5 .5M580.1 160.1l.5 .5"/>
</g>
<!-- layer: G-ANNO-TTLB -->
<g fill="#fff" stroke="#fff" stroke-width=".27">
<path d="M556.5 160.8l30.7 4.3-5.7-4.3zM556.5 160.8l30.7 4.3h-30.7z"/>
<path d="M581.5 146.3h5.7l-5.7 14.5zM587.2 146.3l-5.7 14.5 5.7 4.3z"/>
</g>
<path d="M556.5 160.8h25v-14.5h5.7v18.8h-30.7z" fill="none" stroke="#fff" stroke-width=".27"/>
<g fill="#000" stroke="#000" stroke-width=".27">
<path d="M80 9.9l.2 2.5v-2.5zM80 9.9l.2 2.5h-.2z"/>
<path d="M130 9.9l.2 2.5v-2.5zM130 9.9l.2 2.5h-.2z"/>
<path d="M180 9.9l.2 2.5v-2.5zM180 9.9l.2 2.5h-.2z"/>
<path d="M230 9.9l.2 2.5v-2.5zM230 9.9l.2 2.5h-.2z"/>
<path d="M280 9.9l.2 2.5v-2.5zM280 9.9l.2 2.5h-.2z"/>
<path d="M330 9.9l.2 2.5v-2.5zM330 9.9l.2 2.5h-.2z"/>
<path d="M380 9.9l.2 2.5v-2.5zM380 9.9l.2 2.5h-.2z"/>
<path d="M430 9.9l.1 2.5v-2.5zM430 9.9l.1 2.5h-.1z"/>
<path d="M480 9.9l.1 2.5v-2.5zM480 9.9l.1 2.5h-.1z"/>
<path d="M530 9.9l.2 2.5v-2.5zM530 9.9l.2 2.5h-.2z"/>
<path d="M580 9.9l.2 2.5v-2.5zM580 9.9l.2 2.5h-.2z"/>
<path d="M21.6 86.5h2.5v-.2zM21.6 86.3h2.5l-2.5 .2z"/>
<path d="M581.5 86.5h2.5v-.2zM581.5 86.3h2.5l-2.5 .2z"/>
<path d="M21.6 136.5h2.5v-.2zM21.6 136.3h2.5l-2.5 .2z"/>
<path d="M581.5 136.5h2.5v-.2zM581.5 136.3h2.5l-2.5 .2z"/>
<path d="M531.5 160.9h50v-.2zM531.5 160.7h50l-50 .2z"/>
<path d="M21.6 186.5h2.5v-.1zM21.6 186.4h2.5l-2.5 .1z"/>
<path d="M581.5 186.5h2.5v-.1zM581.5 186.4h2.5l-2.5 .1z"/>
<path d="M531.5 210.9h50v-.2zM531.5 210.7h50l-50 .2z"/>
<path d="M21.6 236.5h2.5v-.2zM21.6 236.3h2.5l-2.5 .2z"/>
<path d="M531.5 227.6h50v-.2zM531.5 227.4h50l-50 .2z"/>
<path d="M581.5 236.5h2.5v-.2zM581.5 236.3h2.5l-2.5 .2z"/>
<path d="M531.5 244.1v.2l50-.2zM531.5 244.3l50-.2v.2z"/>
<path d="M531.5 244.3h50v-.2zM531.5 244.1h50l-50 .2z"/>
<path d="M531.5 260.7v.2l50-.2zM531.5 260.9l50-.2v.2z"/>
<path d="M531.5 260.7v.2l50-.2zM531.5 260.9l50-.2v.2z"/>
<path d="M531.5 277.4v.2l50-.2zM531.5 277.6l50-.2v.2z"/>
<path d="M531.5 260.7v.2l50-.2zM531.5 260.9l50-.2v.2z"/>
<path d="M531.5 260.7v.2l50-.2zM531.5 260.9l50-.2v.2z"/>
<path d="M21.6 286.5h2.5v-.2zM21.6 286.3h2.5l-2.5 .2z"/>
<path d="M531.5 294.1v.2l50-.2zM531.5 294.3l50-.2v.2z"/>
<path d="M531.5 294.1v.2l50-.2zM531.5 294.3l50-.2v.2z"/>
<path d="M581.5 286.5h2.5v-.2zM581.5 286.3h2.5l-2.5 .2z"/>
<path d="M531.5 315.8h50zM531.5 315.9l50-.1z"/>
<path d="M531.5 310.7v.2l50-.2zM531.5 310.9l50-.2v.2z"/>
<path d="M21.6 336.5h2.5v-.2zM21.6 336.3h2.5l-2.5 .2z"/>
<path d="M531.5 335.8h50zM531.5 335.9l50-.1z"/>
<path d="M531.5 330.8h50zM531.5 330.9l50-.1z"/>
<path d="M531.5 325.8h50zM531.5 325.9l50-.1z"/>
<path d="M531.5 320.8h50zM531.5 320.9l50-.1z"/>
<path d="M581.5 336.5h2.5v-.2zM581.5 336.3h2.5l-2.5 .2z"/>
<path d="M531.5 355.8h50zM531.5 355.9l50-.1z"/>
<path d="M531.5 350.8h50zM531.5 350.9l50-.1z"/>
<path d="M531.5 345.8h50zM531.5 345.9l50-.1z"/>
<path d="M531.5 340.8h50zM531.5 340.9l50-.1z"/>
<path d="M531.5 360.7v.2l50-.2zM531.5 360.9l50-.2v.2z"/>
<path d="M531.5 360.7v.2l50-.2zM531.5 360.9l50-.2v.2z"/>
<path d="M581.5 360.9h2.5v-.2zM581.5 360.7h2.5l-2.5 .2z"/>
<path d="M581.5 360.9h2.5v-.2zM581.5 360.7h2.5l-2.5 .2z"/>
<path d="M21.6 386.5h2.5v-.2zM21.6 386.3h2.5l-2.5 .2z"/>
<path d="M581.5 386.5h2.5v-.2zM581.5 386.3h2.5l-2.5 .2z"/>
<path d="M80 410.8l.2 2.5v-2.5zM80 410.8l.2 2.5h-.2z"/>
<path d="M130 410.8l.2 2.5v-2.5zM130 410.8l.2 2.5h-.2z"/>
<path d="M180 410.8l.2 2.5v-2.5zM180 410.8l.2 2.5h-.2z"/>
<path d="M230 410.8l.2 2.5v-2.5zM230 410.8l.2 2.5h-.2z"/>
<path d="M280 410.8l.2 2.5v-2.5zM280 410.8l.2 2.5h-.2z"/>
<path d="M330 410.8l.2 2.5v-2.5zM330 410.8l.2 2.5h-.2z"/>
<path d="M380 410.8l.2 2.5v-2.5zM380 410.8l.2 2.5h-.2z"/>
<path d="M430 410.8l.1 2.5v-2.5zM430 410.8l.1 2.5h-.1z"/>
<path d="M480 410.8l.1 2.5v-2.5zM480 410.8l.1 2.5h-.1z"/>
<path d="M530 410.8l.2 2.5v-2.5zM530 410.8l.2 2.5h-.2z"/>
<path d="M580 410.8l.2 2.5v-2.5zM580 410.8l.2 2.5h-.2z"/>
</g>
<path d="M24.1 12.4h557.4v398.4h-557.4z" fill="none" stroke="#000" stroke-width=".27"/>
<text font-size="13.4" x="540.5" y="390.7">A732</text>
<g font-size="5.6">
<text x="224.8" y="191.7">1</text>
<text x="413.1" y="276.2">4</text>
<text x="336.8" y="300.7">4</text>
</g>
<text font-size="5" x="546.8" y="187.6">MO-D_2</text>
<g font-size="4.7">
<text x="286.4" y="192.8">DETTAGLIO 1 POSTERIORE</text>
<text x="97.6" y="304.5">SEZIONE H-H</text>
<text x="218.4" y="302.6">SEZIONE L-L</text>
<text x="429" y="302.8">SEZIONE I-I</text>
</g>
<g font-size="4.5">
<text x="221.2" y="197.4">A741</text>
<text x="409.4" y="281.9">A741</text>
<text x="333.1" y="306.3">A741</text>
</g>
<g font-size="2.5">
<text x="49.7" y="11.3">1</text>
<text x="104.4" y="11.3">2</text>
<text x="154.4" y="11.3">3</text>
<text x="204.4" y="11.3">4</text>
<text x="254.4" y="11.3">5</text>
<text x="304.4" y="11.3">6</text>
<text x="354.4" y="11.3">7</text>
<text x="404.4" y="11.3">8</text>
<text x="454.4" y="11.3">9</text>
<text x="503.7" y="11.3">10</text>
<text x="553.7" y="11.3">11</text>
<text x="21.3" y="47.3">A</text>
<text x="582.6" y="49.6">A</text>
<text x="21.3" y="112.3">B</text>
<text x="582.6" y="112.3">B</text>
<text x="532.3" y="153.8">POLITECNICO DI MILANO</text>
<text x="532.4" y="156.8">SCUOLA DEL DESIGN</text>
<text x="532.4" y="159.8">C.L. DESIGN DEGLI INTERNI</text>
<text x="21.3" y="162.3">C</text>
<text x="532.5" y="163.6">PROGETTO:</text>
<text x="582.5" y="162.3">C</text>
<text x="21.3" y="212.3">D</text>
<text x="532.5" y="213.6">CORSO:</text>
<text x="542.8" y="215.5">STRUMENTI E METODI</text>
<text x="582.5" y="212.3">D</text>
<text x="546.6" y="218.6">DEL PROGETTO</text>
<text x="532.5" y="230.3">DOCENTE:</text>
<text x="545" y="236.7">MARCO FERRARA</text>
<text x="532.5" y="247">STUDENTI:</text>
<text x="544.4" y="250.4">RICCARDO FALLANI</text>
<text x="21.3" y="262.3">E</text>
<text x="532.5" y="263.6">OGGETTO:</text>
<text x="582.6" y="262.3">E</text>
<text x="537.6" y="269.8">LIBRERIA BRIMNES 403.012.23</text>
<text x="532.5" y="280.3">NOTE:</text>
<text x="555.9" y="286.7">-</text>
<text x="532.5" y="297">NOME FILE:</text>
<text x="540.9" y="302.9">BRIMNES 403.012.23.dwg</text>
<text x="21.4" y="312.3">F</text>
<text x="532.3" y="314.2">VERS</text>
<text x="572" y="314.2">DATA</text>
<text x="582.7" y="312.3">F</text>
<text x="532.5" y="359.2">A</text>
<text x="566.1" y="359.2">2017/05/23</text>
<text x="21.2" y="362.3">G</text>
<text x="532.5" y="363.7">TAVOLA NO.:</text>
<text x="565.9" y="363.8">008 DI</text>
<text x="575.8" y="363.8">010</text>
<text x="582.5" y="362.3">G</text>
<text x="532.5" y="406.3">DATA:</text>
<text x="542.5" y="406.2">2017/05/23</text>
<text x="557.4" y="406.2">SCALA:1:1 - 1:10</text>
<text x="18.6" y="411.1" transform="rotate(-90 18.6 411.1)">DIRECTORY: C:\USERS\RICCA\ONEDRIVE\DOCUMENTI\GITHUB\MO-D_2_STUDIO\DWG\BRIMNES 403.012.23.DWG | PLOTTED ON: 16/07/2017 12:18:57 | BY USER: RICCARDO FALLANI</text>
<text x="21.3" y="412.3">H</text>
<text x="530.6" y="413.3">0</text>
<text x="532.4" y="409.2">REV:</text>
<text x="540.6" y="413.3">1cm</text>
<text x="542.5" y="409.2">A</text>
<text x="555.6" y="413.3">2.5cm</text>
<text x="557.4" y="409.2">FORMATO:</text>
<text x="573.9" y="409.2">A2</text>
<text x="574.8" y="413.3">5cm</text>
<text x="47.9" y="414.2">1</text>
<text x="104.4" y="414.2">2</text>
<text x="154.4" y="414.2">3</text>
<text x="204.4" y="414.2">4</text>
<text x="254.4" y="414.2">5</text>
<text x="304.4" y="414.2">6</text>
<text x="354.4" y="414.2">7</text>
<text x="404.4" y="414.2">8</text>
<text x="454.4" y="414.2">9</text>
<text x="503.7" y="414.2">10</text>
</g>
<g font-size="2.1">
<text x="112.9" y="86.1">350.00</text>
<text x="226.6" y="87.4">12.00</text>
<text x="280.6" y="87.8">12.60</text>
<text x="294.5" y="87.8">15.00</text>
<text x="419.5" y="92.8">20.00</text>
<text x="136.3" y="108.8">300.00</text>
<text x="136.9" y="124.8">20.00</text>
<text x="201.9" y="124.8">54.00</text>
<text x="270.3" y="125.9">65.00</text>
<text x="88.5" y="186.8">1900.00</text>
<text x="418.3" y="187.8">1880.00</text>
<text x="136.3" y="206.3">330.00</text>
<text x="214.8" y="239.6">40.00</text>
<text x="246.5" y="239.6">440.00</text>
<text x="275.1" y="239.6">20.00</text>
<text x="282.3" y="246.5">38.00</text>
<text x="136" y="261.4">410.00</text>
<text x="210.7" y="262.1">350.00</text>
<text x="281.7" y="262">240.00</text>
<text x="135.9" y="275.5">126.00</text>
<text x="323.7" y="280.5">8.50</text>
<text x="384" y="279">5.50</text>
<text x="100.5" y="287.6">90.00</text>
<text x="127.1" y="287.6">76.00</text>
<text x="246.3" y="286">560.00</text>
<text x="281.1" y="286">20.00</text>
<text x="442.7" y="286">350.00</text>
<text x="334.1" y="289.6">12.50</text>
<text x="354" y="289.6">28.00</text>
</g>
</svg>
